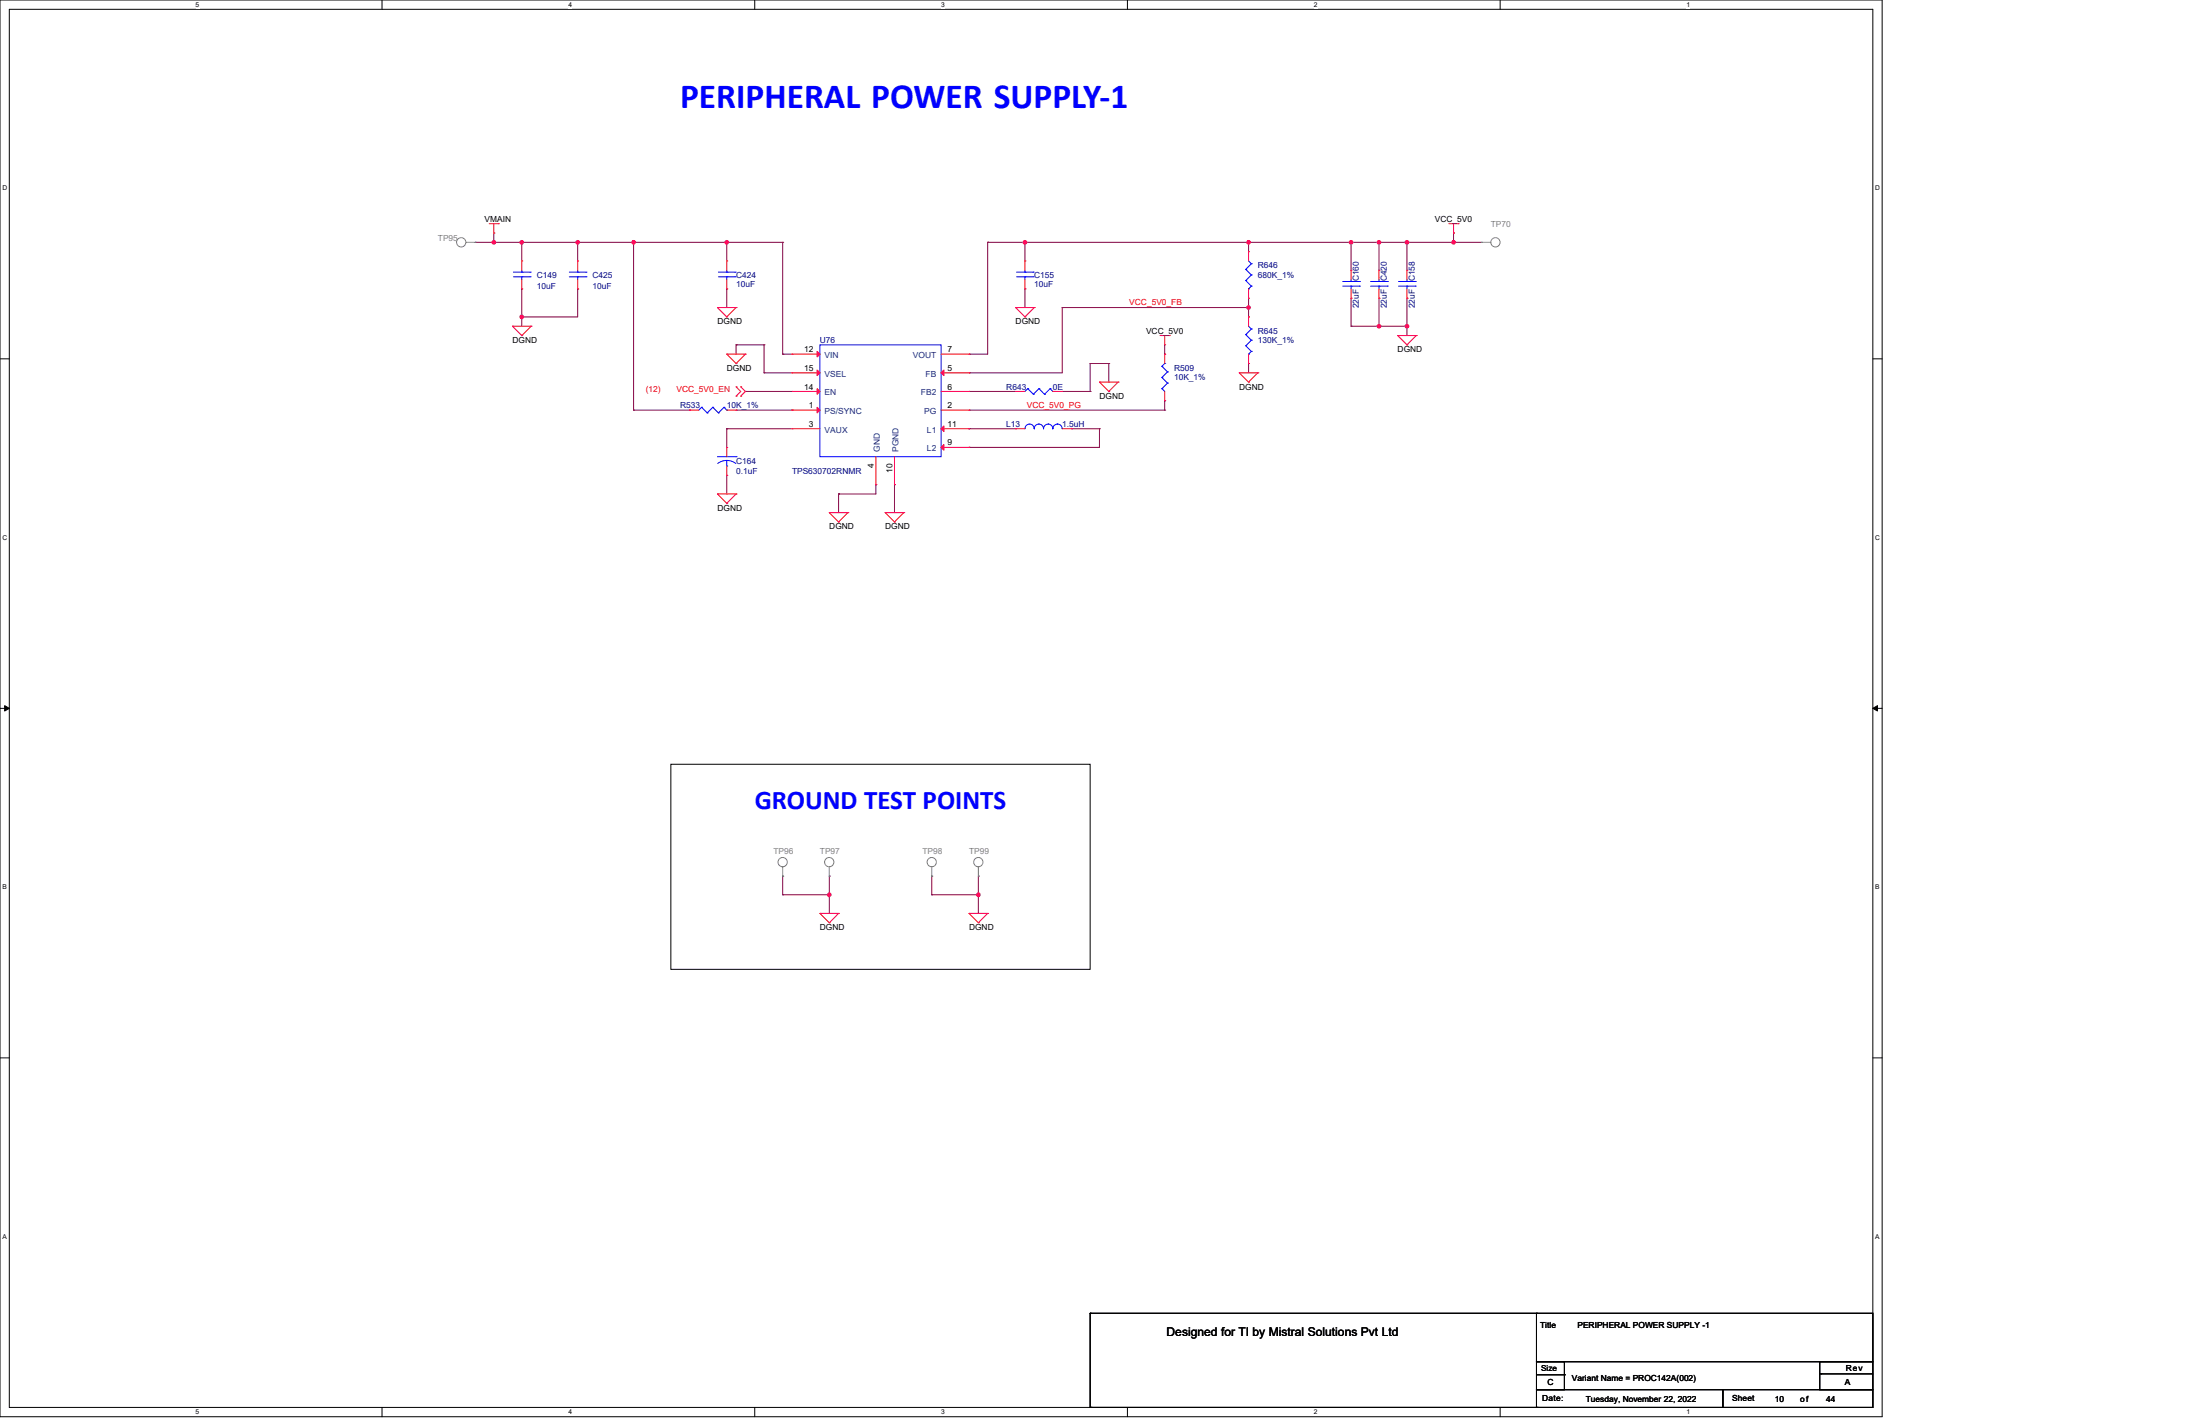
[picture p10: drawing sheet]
<svg xmlns="http://www.w3.org/2000/svg" width="432mm" height="279mm" viewBox="0 0 432 279" stroke-linecap="round" stroke-linejoin="round" font-family="sans-serif">
<path d="M0 0h369.4v278h-369.4zM1.8 1.8h365.8v274.3h-365.8z" fill="none" stroke="#000" stroke-width=".2"/>
<g fill="#fff">
<path d="M38.4 .2h.7v1.4h-.7z"/>
<path d="M38.4 276.3h.7v1.5h-.7z"/>
</g>
<path d="M75 0v1.8M75 276.1v1.9" fill="none" stroke="#000" stroke-width=".2"/>
<g fill="#fff">
<path d="M111.6 .2h.7v1.4h-.7z"/>
<path d="M111.6 276.3h.7v1.5h-.7z"/>
</g>
<path d="M148.1 0v1.8M148.1 276.1v1.9" fill="none" stroke="#000" stroke-width=".2"/>
<g fill="#fff">
<path d="M184.7 .2h.7v1.4h-.7z"/>
<path d="M184.7 276.3h.7v1.5h-.7z"/>
</g>
<path d="M221.3 0v1.8M221.3 276.1v1.9" fill="none" stroke="#000" stroke-width=".2"/>
<g fill="#fff">
<path d="M257.9 .2h.7v1.4h-.7z"/>
<path d="M257.9 276.3h.7v1.5h-.7z"/>
</g>
<path d="M294.4 0v1.8M294.4 276.1v1.9" fill="none" stroke="#000" stroke-width=".2"/>
<g fill="#fff">
<path d="M331 .2h.7v1.4h-.7z"/>
<path d="M331 276.3h.7v1.5h-.7z"/>
<path d="M.5 36.1h.9v1.5h-.9z"/>
<path d="M368 36.1h1v1.5h-1z"/>
<path d="M.5 104.7h.9v1.5h-.9z"/>
<path d="M368 104.7h1v1.5h-1z"/>
</g>
<path d="M0 70.4h1.8M367.6 70.4h1.8" fill="none" stroke="#000" stroke-width=".2"/>
<g fill="#fff">
<path d="M.5 173.3h.8v1.4h-.8z"/>
<path d="M368 173.3h.9v1.4h-.9z"/>
</g>
<path d="M0 139h1.8M.9 138.5l.9 .5-.9 .5zM367.6 139l.9-.5v1zM367.6 139h1.8" fill="none" stroke="#000" stroke-width=".2"/>
<path d="M.9 138.5l.9 .5-.9 .5zM367.6 139l.9-.5v1z" fill="#000"/>
<g fill="#fff">
<path d="M.5 241.9h.8v1.4h-.8z"/>
<path d="M368 241.9h.9v1.4h-.9z"/>
</g>
<path d="M131.7 150h82.3v40.2h-82.3zM0 207.6h1.8M367.6 207.6h1.8" fill="none" stroke="#000" stroke-width=".2"/>
<path d="M162.8 171.9h.1M162.8 171.9v3.7" fill="none" stroke="#800040" stroke-width=".2"/>
<circle cx="162.8" cy="175.6" r=".36" fill="#f0f"/>
<circle cx="162.8" cy="175.6" r=".36" fill="none" stroke="#f0f" stroke-width=".2"/>
<path d="M153.6 171.9h.1M153.6 175.6h.1M153.6 171.9v3.7M153.6 175.6h9.2M162.8 175.6h.1M162.8 175.6v3.6M182.9 171.9h.1M182.9 175.6h.1M182.9 175.6h9.1M182.9 171.9v3.7" fill="none" stroke="#800040" stroke-width=".2"/>
<circle cx="192" cy="175.6" r=".36" fill="#f0f"/>
<circle cx="192" cy="175.6" r=".36" fill="none" stroke="#f0f" stroke-width=".2"/>
<path d="M96.9 47.5h.1M96.9 47.5h5.5M164.6 96.9h.1M164.6 96.9v3.7M171.9 95.1h.1M171.9 95.1v1.8h-7.3M175.6 95.1h.1M175.6 95.1v5.5M192 171.9h.1M192 175.6h.1M192 171.9v7.3" fill="none" stroke="#800040" stroke-width=".2"/>
<circle cx="102.4" cy="47.5" r=".36" fill="#f0f"/>
<circle cx="102.4" cy="47.5" r=".36" fill="none" stroke="#f0f" stroke-width=".2"/>
<path d="M93.3 47.5h.1M96.9 45.7h.1M96.9 45.7v1.8h-3.6M102.4 47.5h.1M102.4 47.5v3.7M142.6 47.5h.1M142.6 47.5v3.7M285.3 47.5h.1M285.3 47.5h5.5" fill="none" stroke="#800040" stroke-width=".2"/>
<circle cx="96.9" cy="47.5" r=".36" fill="#f0f"/>
<circle cx="96.9" cy="47.5" r=".36" fill="none" stroke="#f0f" stroke-width=".2"/>
<path d="M102.4 56.7h.1M102.4 56.7v5.5" fill="none" stroke="#800040" stroke-width=".2"/>
<circle cx="102.4" cy="62.2" r=".36" fill="#f0f"/>
<circle cx="102.4" cy="62.2" r=".36" fill="none" stroke="#f0f" stroke-width=".2"/>
<g fill="none" stroke="#800040" stroke-width=".2">
<path d="M102.4 47.5h.1M102.4 47.5h11M113.4 47.5h.1M113.4 56.7h.1M113.4 47.5v3.7M113.4 56.7v5.5h-11M193.9 47.5h.1M193.9 47.5h51.2M193.9 47.5v22h-3.7M201.2 47.5h.1M201.2 47.5v3.7M245.1 47.5h.1"/>
<path d="M102.4 62.2h.1M102.4 62.2v1.8M144.5 67.7h.1M144.5 67.7v1.8M144.5 67.7h5.5M150 67.7h.1M150 73.2h.1M150 67.7v5.5M150 73.2h5.4M190.2 69.5h.1M190.2 84.1h.1M190.2 87.8h.1"/>
<path d="M190.2 84.1h9.1M210.3 84.1h.1M210.3 84.1h5.5M215.8 84.1h.1M215.8 84.1v3.7h-25.6"/>
</g>
<circle cx="201.2" cy="47.5" r=".36" fill="#f0f"/>
<circle cx="201.2" cy="47.5" r=".36" fill="none" stroke="#f0f" stroke-width=".2"/>
<circle cx="245.1" cy="47.5" r=".36" fill="#f0f"/>
<circle cx="245.1" cy="47.5" r=".36" fill="none" stroke="#f0f" stroke-width=".2"/>
<g fill="none" stroke="#800040" stroke-width=".2">
<path d="M124.4 47.5h.1M124.4 47.5h18.2M201.2 56.7h.1M201.2 56.7v3.6M190.2 73.2h.1M190.2 76.8h.1M190.2 73.2h18.3M190.2 76.8h9.1M208.5 76.8h5.5M214 71.3h.1M214 76.8h.1M214 71.3v5.5"/>
<path d="M214 71.3h3.6M217.6 71.3h.1M217.6 71.3v3.7M265.2 64h.1M265.2 64h5.5M144.5 80.5h10.9M155.4 80.5h.1M190.2 80.5h38.4M228.6 80.5h.1"/>
</g>
<circle cx="142.6" cy="47.5" r=".36" fill="#f0f"/>
<circle cx="142.6" cy="47.5" r=".36" fill="none" stroke="#f0f" stroke-width=".2"/>
<path d="M153.6 47.5h.1M153.6 47.5v22M276.1 47.5h.1M285.3 45.7h.1M285.3 45.7v1.8h-9.2M153.6 69.5h.1M153.6 69.5h1.8" fill="none" stroke="#800040" stroke-width=".2"/>
<circle cx="285.3" cy="47.5" r=".36" fill="#f0f"/>
<circle cx="285.3" cy="47.5" r=".36" fill="none" stroke="#f0f" stroke-width=".2"/>
<circle cx="276.1" cy="47.5" r=".36" fill="#f0f"/>
<circle cx="276.1" cy="47.5" r=".36" fill="none" stroke="#f0f" stroke-width=".2"/>
<path d="M265.2 58.5h.1M265.2 58.5v5.5M270.7 58.5h.1M270.7 58.5v5.5M276.1 58.5h.1M276.1 58.5v5.5" fill="none" stroke="#800040" stroke-width=".2"/>
<circle cx="270.7" cy="64" r=".36" fill="#f0f"/>
<circle cx="270.7" cy="64" r=".36" fill="none" stroke="#f0f" stroke-width=".2"/>
<path d="M270.7 64h.1M270.7 64h5.4" fill="none" stroke="#800040" stroke-width=".2"/>
<circle cx="276.1" cy="64" r=".36" fill="#f0f"/>
<circle cx="276.1" cy="64" r=".36" fill="none" stroke="#f0f" stroke-width=".2"/>
<path d="M265.2 47.5h.1M265.2 47.5v5.5M265.2 47.5h5.5M270.7 47.5h.1M270.7 47.5v5.5M276.1 47.5h.1M276.1 47.5v5.5" fill="none" stroke="#800040" stroke-width=".2"/>
<circle cx="270.7" cy="47.5" r=".36" fill="#f0f"/>
<circle cx="270.7" cy="47.5" r=".36" fill="none" stroke="#f0f" stroke-width=".2"/>
<path d="M124.4 47.5v33M142.6 47.5h.1M142.6 56.7h.1M142.6 47.5h11M142.6 56.7v3.6M270.7 47.5h.1M270.7 47.5h5.4M276.1 64h.1M276.1 64v1.8M124.4 80.5h.1" fill="none" stroke="#800040" stroke-width=".2"/>
<circle cx="124.4" cy="47.5" r=".36" fill="#f0f"/>
<circle cx="124.4" cy="47.5" r=".36" fill="none" stroke="#f0f" stroke-width=".2"/>
<path d="M113.4 47.5h.1M113.4 47.5h11" fill="none" stroke="#800040" stroke-width=".2"/>
<circle cx="113.4" cy="47.5" r=".36" fill="#f0f"/>
<circle cx="113.4" cy="47.5" r=".36" fill="none" stroke="#f0f" stroke-width=".2"/>
<path d="M245.1 47.5h.1M245.1 47.5v1.9M245.1 47.5h20.1M265.2 47.5h.1M228.6 78.6h.1M228.6 78.6v1.9M142.6 84.1h.1M142.6 93.3h.1M142.6 84.1h12.8M142.6 84.1v3.7M142.6 93.3v3.6" fill="none" stroke="#800040" stroke-width=".2"/>
<circle cx="265.2" cy="47.5" r=".36" fill="#f0f"/>
<circle cx="265.2" cy="47.5" r=".36" fill="none" stroke="#f0f" stroke-width=".2"/>
<path d="M245.1 58.5v1.8M208.5 60.3h.1M208.5 60.3v12.9M208.5 60.3h36.6M245.1 60.3h.1M245.1 71.3h.1M245.1 71.3v1.9" fill="none" stroke="#800040" stroke-width=".2"/>
<circle cx="245.1" cy="60.3" r=".36" fill="#f0f"/>
<circle cx="245.1" cy="60.3" r=".36" fill="none" stroke="#f0f" stroke-width=".2"/>
<path d="M146.3 76.8h.1M146.3 76.8h9.1M228.6 69.5h.1M228.6 67.7v1.8M245.1 62.2h.1M245.1 60.3v1.9M124.4 80.5h10.9M135.3 80.5h.1" fill="none" stroke="#800040" stroke-width=".2"/>
<g fill="none" stroke="#f00" stroke-width=".2">
<path d="M96 43.9h1.8M96.9 45.7h.1M96.9 43.9v1.8M97.8 43.9h.1M102.4 51.2h.1M102.4 56.7h.1M102.4 51.2v1.8M102.4 54.9v1.8M113.4 51.2h.1M113.4 56.7h.1M113.4 51.2v1.8M113.4 54.9v1.8"/>
<path d="M142.6 51.2h.1M142.6 56.7h.1M142.6 51.2v1.8M142.6 54.9v1.8M276.1 53h.1M276.1 58.5h.1M276.1 53v1.9M276.1 56.7v1.8M284.4 43.9h1.8M285.3 45.7h.1M285.3 43.9v1.8M286.2 43.9h.1"/>
<path d="M100.6 64h.1M100.6 64h3.6M100.6 64l1.8 1.8M102.4 65.8h.1M104.2 64h.1M104.2 64l-1.8 1.8M140.8 60.3h.1M140.8 60.3h3.7M140.8 60.3l1.8 1.9M142.6 69.5h.1M142.6 62.2h.1M142.6 69.5h3.7"/>
<path d="M142.6 69.5l1.9 1.8M144.5 71.3h.1M144.5 60.3h.1M144.5 75.9h.1M144.5 77.7h.1M144.5 60.3l-1.9 1.9M144.5 75.9l.9 .9-.9 .9M145.4 77.7h.1M145.4 75.9h.1M145.4 75.9l.9 .9-.9 .9M146.3 69.5h.1M146.3 69.5l-1.8 1.8"/>
<path d="M199.3 60.3h.1M199.3 76.8h.1M199.3 60.3h3.7M199.3 60.3l1.9 1.9M199.3 76.8h1.9M201.2 62.2h.1M203 60.3h.1M203 60.3l-1.8 1.9M206.7 76.8h1.8M208.5 76.8h.1M215.8 75h.1M215.8 75h3.7"/>
<path d="M215.8 75l1.8 1.8M217.6 76.8h.1M219.5 75h.1M219.5 75l-1.9 1.8M227.7 65.8h1.8M228.6 67.7h.1M228.6 78.6h.1M228.6 69.5h.1M228.6 65.8v1.9M228.6 69.5v1.8M228.6 76.8v1.8M229.5 65.8h.1"/>
<path d="M243.2 73.2h.1M243.2 73.2h3.7M243.2 73.2l1.9 1.8M245.1 75h.1M245.1 62.2h.1M245.1 71.3h.1M245.1 62.2v1.8M245.1 69.5v1.8M246.9 73.2h.1M246.9 73.2l-1.8 1.8M274.3 65.8h.1M274.3 65.8h3.7"/>
<path d="M274.3 65.8l1.8 1.9M276.1 67.7h.1M278 65.8h.1M278 65.8l-1.9 1.9M140.8 96.9h.1M140.8 96.9h3.7M140.8 96.9l1.8 1.9M142.6 98.8h.1M144.5 96.9h.1M144.5 96.9l-1.9 1.9M199.3 84.1h.1M199.3 84.1h1.9"/>
<path d="M208.5 84.1h1.8M210.3 84.1h.1M162.8 100.6h.1M162.8 100.6h3.6M162.8 100.6l1.8 1.8M164.6 102.4h.1M166.4 100.6h.1M166.4 100.6l-1.8 1.8M173.7 100.6h.1M173.7 100.6h3.7M173.7 100.6l1.9 1.8M175.6 102.4h.1"/>
<path d="M177.4 100.6h.1M177.4 100.6l-1.8 1.8M160.9 179.2h.1M160.9 179.2h3.7M160.9 179.2l1.9 1.9M164.6 179.2h.1M164.6 179.2l-1.8 1.9M190.2 179.2h.1M190.2 179.2h3.7M190.2 179.2l1.8 1.9M193.9 179.2h.1M193.9 179.2l-1.9 1.9"/>
<path d="M162.8 181.1h.1M192 181.1h.1"/>
</g>
<g fill="none" stroke="#000" stroke-width=".2">
<path d="M214 257.7h.1M214 257.7h87.8M214 257.7v18.4M301.6 257.7h66v9.5h-66zM214 276.1h.1M214.2 276.1h.1M214.2 276.1h87.7M301.6 267.2h5.5v5.5h-5.5zM301.6 272.7h36.5v3.4h-36.5zM301.6 269.7h5.5M307.1 269.7h.1M338.1 272.7h29.5v3.4h-29.5z"/>
<path d="M357.2 267.2h10.4v5.5h-10.4zM357.3 269.6h.1M357.3 269.6h10.3"/>
</g>
<g fill="none" stroke="#00f" stroke-width=".2">
<path d="M100.8 54.3h3.3M100.8 53.4h3.3M102.4 53.4h.1M102.4 54.3h.1M102.4 53v.4M102.4 54.3v.6M104.1 54.3h.1M104.1 53.4h.1M111.7 54.3h3.3M111.7 53.4h3.3M113.4 53.4h.1M113.4 54.3h.1"/>
<path d="M113.4 53v.4M113.4 54.3v.6M115 54.3h.1M115 53.4h.1M141 54.3h3.3M141 53.4h3.3M142.6 53.4h.1M142.6 54.3h.1M142.6 53v.4M142.6 54.3v.6M144.3 54.3h.1M144.3 53.4h.1"/>
<path d="M274.5 56.1h3.3M274.5 55.2h3.3M276.1 55.2h.1M276.1 56.1h.1M276.1 54.9v.3M276.1 56.1v.6M277.8 56.1h.1M277.8 55.2h.1M160.9 67.7h23.8v21.9h-23.8zM201.7 76.3h.1M201.7 76.3l-.5 .5M201.7 76.3l1.1 1.1"/>
<path d="M202.8 77.4h.1M203.9 76.3h.1M203.9 76.3l-1.1 1.1M203.9 76.3l1.1 1.1M205 77.4h.1M206.1 76.3h.1M206.1 76.3l-1.1 1.1M206.1 76.3l.6 .5M206.7 76.8h.1M228 76.3h.1M228 74.1h.1M228 71.9h.1"/>
<path d="M228 76.3l.6 .5M228 74.1l1.2 1.1M228 71.9l1.2 1.1M228.6 71.3h.1M228.6 71.3l-.6 .6M229.2 75.2h.1M229.2 73h.1M229.2 75.2l-1.2 1.1M229.2 73l-1.2 1.1M244.5 65.7h.1M244.5 67.8h.1M244.5 65.7l1.1 1.1"/>
<path d="M244.5 67.8l1.1 1.1M245.1 69.5h.1M245.1 64l.5 .6M245.6 64.6h.1M245.6 66.8h.1M245.6 68.9h.1M245.6 64.6l-1.1 1.1M245.6 66.8l-1.1 1M245.6 68.9l-.5 .6M201.2 84.1a.91 .91 0 0 1 .9-.9 .91 .91 0 0 1 .9 .9 .91 .91 0 0 1 .9-.9 .91 .91 0 0 1 .9 .9 .91 .91 0 0 1 .9-.9 .91 .91 0 0 1 .9 .9h.1a.91 .91 0 0 1 .9-.9 .91 .91 0 0 1 .9 .9"/>
</g>
<g fill="none" stroke="#808080" stroke-width=".2">
<path d="M290.8 47.5h.1M290.8 47.5h1.8M153.6 171.9h.1M153.6 170.1v1.8M162.8 171.9h.1M162.8 170.1v1.8M182.9 171.9h.1M182.9 170.1v1.8M192 171.9h.1M192 170.1v1.8"/>
<circle cx="293.5" cy="47.5" r=".91"/>
<circle cx="153.6" cy="169.2" r=".91"/>
<circle cx="162.8" cy="169.2" r=".91"/>
<circle cx="182.9" cy="169.2" r=".91"/>
<circle cx="192" cy="169.2" r=".91"/>
</g>
<path d="M160.4 79.9l.5 .6-.5 .5z" fill="#f00"/>
<path d="M160.4 79.9l.5 .6-.5 .5zM155.4 80.5h.1M155.4 84.1h.1M155.4 80.5h5.5M155.4 84.1h5.5M171.9 95.1h.1M171.9 89.6v5.5M184.7 80.5h5.5M190.2 80.5h.1" fill="none" stroke="#f00" stroke-width=".2"/>
<path d="M184.7 73.2l.6-.6v1.1z" fill="#f00"/>
<path d="M184.7 73.2l.6-.6v1.1zM184.7 73.2h5.5M184.7 76.8h5.5M184.7 69.5h5.5M190.2 73.2h.1M190.2 76.8h.1M190.2 69.5h.1M175.6 95.1h.1M175.6 89.6v5.5" fill="none" stroke="#f00" stroke-width=".2"/>
<path d="M160.4 68.9l.5 .6-.5 .5z" fill="#f00"/>
<path d="M155.4 69.5h.1M155.4 69.5h5.5M160.4 68.9l.5 .6-.5 .5z" fill="none" stroke="#f00" stroke-width=".2"/>
<path d="M160.4 76.3l.5 .5-.5 .6z" fill="#f00"/>
<path d="M155.4 76.8h.1M155.4 76.8h5.5M160.4 76.3l.5 .5-.5 .6z" fill="none" stroke="#f00" stroke-width=".2"/>
<path d="M160.4 72.6l.5 .6-.5 .5z" fill="#f00"/>
<path d="M155.4 73.2h.1M155.4 73.2h5.5M160.4 72.6l.5 .6-.5 .5z" fill="none" stroke="#f00" stroke-width=".2"/>
<path d="M184.7 84.1l.6-.5v1.1z" fill="#f00"/>
<path d="M184.7 84.1l.6-.5v1.1zM184.7 84.1h5.5M190.2 84.1h.1" fill="none" stroke="#f00" stroke-width=".2"/>
<path d="M184.7 87.8l.6-.6v1.1z" fill="#f00"/>
<g fill="none" stroke="#f00" stroke-width=".2">
<path d="M201.2 51.2h.1M201.2 56.7h.1M201.2 51.2v1.8M201.2 54.9v1.8M245.1 49.4h.1M245.1 58.5h.1M245.1 49.4v1.8M245.1 56.7v1.8M265.2 53h.1M265.2 58.5h.1M265.2 53v1.9M265.2 56.7v1.8"/>
<path d="M270.7 53h.1M270.7 58.5h.1M270.7 53v1.9M270.7 56.7v1.8M135.3 80.5h.1M135.3 80.5h1.9M142.6 87.8h.1M142.6 93.3h.1M142.6 80.5h1.9M142.6 87.8v1.8M142.6 91.4v1.9M144.5 80.5h.1"/>
<path d="M184.7 87.8l.6-.6v1.1zM184.7 87.8h5.5M190.2 87.8h.1"/>
</g>
<g fill="none" stroke="#00f" stroke-width=".2">
<path d="M199.5 54.3h3.3M199.5 53.4h3.3M201.2 53.4h.1M201.2 54.3h.1M201.2 53v.4M201.2 54.3v.6M202.8 54.3h.1M202.8 53.4h.1M244.5 52.9h.1M244.5 55h.1M244.5 52.9l1.1 1M244.5 55l1.1 1.1"/>
<path d="M245.1 56.7h.1M245.1 51.2l.5 .6M245.6 51.8h.1M245.6 53.9h.1M245.6 56.1h.1M245.6 51.8l-1.1 1.1M245.6 53.9l-1.1 1.1M245.6 56.1l-.5 .6M263.5 56.1h3.3M263.5 55.2h3.3M265.2 55.2h.1M265.2 56.1h.1"/>
<path d="M265.2 54.9v.3M265.2 56.1v.6M266.8 56.1h.1M266.8 55.2h.1M269 56.1h3.3M269 55.2h3.3M270.7 55.2h.1M270.7 56.1h.1M270.7 54.9v.3M270.7 56.1v.6M272.3 56.1h.1M272.3 55.2h.1"/>
<path d="M137.7 79.9h.1M137.7 79.9l-.5 .6M137.7 79.9l1.1 1.1M139.9 79.9h.1M139.9 79.9l-1.1 1.1M139.9 79.9l1.1 1.1M142.1 79.9h.1M142.1 79.9l-1.1 1.1M142.1 79.9l.5 .6M138.8 81h.1M140.8 89.6h3.7M141 81h.1"/>
<path d="M142.6 80.5h.1M142.6 91.4h.1M142.6 90.3l1.2 .3 .6 .3M142.6 90.3l-1.1 .3-.6 .3M142.6 90.3v1.1M144.5 89.6h.1"/>
</g>
<g fill="none" stroke="#808080" stroke-width=".2">
<path d="M91.4 47.5h1.9M93.3 47.5h.1"/>
<circle cx="90.5" cy="47.5" r=".91"/>
</g>
<circle cx="162.8" cy="175.6" r=".36" fill="#f0f"/>
<circle cx="162.8" cy="175.6" r=".36" fill="none" stroke="#f0f" stroke-width=".2"/>
<circle cx="192" cy="175.6" r=".36" fill="#f0f"/>
<circle cx="192" cy="175.6" r=".36" fill="none" stroke="#f0f" stroke-width=".2"/>
<circle cx="102.4" cy="47.5" r=".36" fill="#f0f"/>
<circle cx="102.4" cy="47.5" r=".36" fill="none" stroke="#f0f" stroke-width=".2"/>
<circle cx="96.9" cy="47.5" r=".36" fill="#f0f"/>
<circle cx="96.9" cy="47.5" r=".36" fill="none" stroke="#f0f" stroke-width=".2"/>
<circle cx="102.4" cy="62.2" r=".36" fill="#f0f"/>
<circle cx="102.4" cy="62.2" r=".36" fill="none" stroke="#f0f" stroke-width=".2"/>
<circle cx="201.2" cy="47.5" r=".36" fill="#f0f"/>
<circle cx="201.2" cy="47.5" r=".36" fill="none" stroke="#f0f" stroke-width=".2"/>
<circle cx="245.1" cy="47.5" r=".36" fill="#f0f"/>
<circle cx="245.1" cy="47.5" r=".36" fill="none" stroke="#f0f" stroke-width=".2"/>
<circle cx="142.6" cy="47.5" r=".36" fill="#f0f"/>
<circle cx="142.6" cy="47.5" r=".36" fill="none" stroke="#f0f" stroke-width=".2"/>
<circle cx="285.3" cy="47.5" r=".36" fill="#f0f"/>
<circle cx="285.3" cy="47.5" r=".36" fill="none" stroke="#f0f" stroke-width=".2"/>
<circle cx="276.1" cy="47.5" r=".36" fill="#f0f"/>
<circle cx="276.1" cy="47.5" r=".36" fill="none" stroke="#f0f" stroke-width=".2"/>
<circle cx="270.7" cy="64" r=".36" fill="#f0f"/>
<circle cx="270.7" cy="64" r=".36" fill="none" stroke="#f0f" stroke-width=".2"/>
<circle cx="276.1" cy="64" r=".36" fill="#f0f"/>
<circle cx="276.1" cy="64" r=".36" fill="none" stroke="#f0f" stroke-width=".2"/>
<circle cx="270.7" cy="47.5" r=".36" fill="#f0f"/>
<circle cx="270.7" cy="47.5" r=".36" fill="none" stroke="#f0f" stroke-width=".2"/>
<circle cx="124.4" cy="47.5" r=".36" fill="#f0f"/>
<circle cx="124.4" cy="47.5" r=".36" fill="none" stroke="#f0f" stroke-width=".2"/>
<circle cx="113.4" cy="47.5" r=".36" fill="#f0f"/>
<circle cx="113.4" cy="47.5" r=".36" fill="none" stroke="#f0f" stroke-width=".2"/>
<circle cx="265.2" cy="47.5" r=".36" fill="#f0f"/>
<circle cx="265.2" cy="47.5" r=".36" fill="none" stroke="#f0f" stroke-width=".2"/>
<circle cx="245.1" cy="60.3" r=".36" fill="#f0f"/>
<circle cx="245.1" cy="60.3" r=".36" fill="none" stroke="#f0f" stroke-width=".2"/>
<text font-size="6.9" fill="#00f" x="133.5" y="21.2">PERIPHERAL POWER SUPPLY-1</text>
<text font-size="5.3" fill="#00f" x="148.1" y="158.7">GROUND TEST POINTS</text>
<text font-size="2.4" x="229" y="262.2">Designed for TI by Mistral Solutions Pvt Ltd</text>
<g font-size="1.6" fill="#808080">
<text x="86" y="47.2">TP95</text>
<text x="292.6" y="44.4">TP70</text>
<text x="151.8" y="167.5">TP96</text>
<text x="160.9" y="167.5">TP97</text>
<text x="181.1" y="167.5">TP98</text>
<text x="190.2" y="167.5">TP99</text>
</g>
<g font-size="1.6">
<text x="95.1" y="43.5">VMAIN</text>
<text x="281.6" y="43.5">VCC_5V0</text>
<text x="140.8" y="63.7">DGND</text>
<text x="199.3" y="63.7">DGND</text>
<text x="224.9" y="65.5">VCC_5V0</text>
<text x="100.6" y="67.3">DGND</text>
<text x="157.8" y="69.1">12</text>
<text x="186" y="69.1">7</text>
<text x="274.3" y="69.1">DGND</text>
<text x="142.6" y="72.8">DGND</text>
<text x="157.8" y="76.4">14</text>
<text x="157.8" y="72.8">15</text>
<text x="186" y="72.8">5</text>
<text x="186" y="76.4">6</text>
<text x="243.2" y="76.5">DGND</text>
<text x="158.7" y="80.1">1</text>
<text x="158.7" y="83.7">3</text>
<text x="186" y="80.1">2</text>
<text x="186" y="83.7">11</text>
<text x="215.8" y="78.3">DGND</text>
<text x="186" y="87.4">9</text>
<text x="171.5" y="91.8" transform="rotate(-90 171.5 91.8)">4</text>
<text x="175.2" y="92.7" transform="rotate(-90 175.2 92.7)">10</text>
<text x="140.8" y="100.2">DGND</text>
<text x="162.8" y="103.9">DGND</text>
<text x="173.7" y="103.9">DGND</text>
<text x="160.9" y="182.5">DGND</text>
<text x="190.2" y="182.5">DGND</text>
<text x="302.3" y="260.6">Title</text>
<text x="309.6" y="260.6">PERIPHERAL POWER SUPPLY -1</text>
<text x="302.5" y="269">Size</text>
<text x="362.3" y="269">Rev</text>
<text x="302.7" y="274.9">Date:</text>
<text x="303.8" y="271.8">C</text>
<text x="308.5" y="271">Variant Name = PROC142A(002)</text>
<text x="311.3" y="275.1">Tuesday, November 22, 2022</text>
<text x="340" y="274.9">Sheet</text>
<text x="348.4" y="275.1">10</text>
<text x="353.3" y="275.1">of</text>
<text x="358.4" y="275.1">44</text>
<text x="362.1" y="271.8">A</text>
</g>
<g font-size="1.6" fill="#000080">
<text x="246.9" y="52.7">R646</text>
<text x="105.3" y="54.5">C149</text>
<text x="105.3" y="56.7">10uF</text>
<text x="116.3" y="54.5">C425</text>
<text x="116.3" y="56.7">10uF</text>
<text x="144.5" y="54.5">C424</text>
<text x="144.5" y="56.3">10uF</text>
<text x="203" y="54.5">C155</text>
<text x="203" y="56.3">10uF</text>
<text x="246.9" y="54.5">680K_1%</text>
<text x="266.7" y="55.2" transform="rotate(-90 266.7 55.2)">C160</text>
<text x="272.2" y="55.2" transform="rotate(-90 272.2 55.2)">C420</text>
<text x="277.7" y="55.2" transform="rotate(-90 277.7 55.2)">C158</text>
<text x="246.9" y="65.5">R645</text>
<text x="266.7" y="60.5" transform="rotate(-90 266.7 60.5)">22uF</text>
<text x="272.2" y="60.5" transform="rotate(-90 272.2 60.5)">22uF</text>
<text x="277.7" y="60.5" transform="rotate(-90 277.7 60.5)">22uF</text>
<text x="160.9" y="67.3">U76</text>
<text x="246.9" y="67.3">130K_1%</text>
<text x="197.5" y="76.5">R643</text>
<text x="206.6" y="76.5">0E</text>
<text x="230.4" y="72.8">R509</text>
<text x="230.4" y="74.6">10K_1%</text>
<text x="133.5" y="80.1">R533</text>
<text x="142.6" y="80.1">10K_1%</text>
<text x="197.5" y="83.8">L13</text>
<text x="208.5" y="83.8">1.5uH</text>
<text x="144.5" y="91.1">C164</text>
<text x="144.5" y="92.9">0.1uF</text>
<text x="155.4" y="92.9">TPS630702RNMR</text>
</g>
<g font-size="1.6" fill="#f00">
<text x="221.7" y="59.9">VCC_5V0_FB</text>
<text x="126.7" y="77">(12)</text>
<text x="132.8" y="77">VCC_5V0_EN</text>
<text x="201.5" y="80">VCC_5V0_PG</text>
</g>
<g font-size="1.6" fill="#004080">
<text x="161.8" y="70.2">VIN</text>
<text x="179.2" y="70.2">VOUT</text>
<text x="161.8" y="77.5">EN</text>
<text x="161.8" y="73.9">VSEL</text>
<text x="180.7" y="77.5">FB2</text>
<text x="181.7" y="73.9">FB</text>
<text x="161.8" y="81.2">PS/SYNC</text>
<text x="181.4" y="81.2">PG</text>
<text x="161.8" y="84.9">VAUX</text>
<text x="172.7" y="88.7" transform="rotate(-90 172.7 88.7)">GND</text>
<text x="176.3" y="88.7" transform="rotate(-90 176.3 88.7)">PGND</text>
<text x="181.9" y="84.9">L1</text>
<text x="181.9" y="88.5">L2</text>
</g>
<g font-size="1.3">
<text x="38.4" y="1.4">5</text>
<text x="111.6" y="1.4">4</text>
<text x="184.7" y="1.4">3</text>
<text x="257.9" y="1.4">2</text>
<text x="331" y="1.4">1</text>
<text x=".5" y="37.3">D</text>
<text x="368" y="37.3">D</text>
<text x=".5" y="105.9">C</text>
<text x="368" y="105.9">C</text>
<text x=".5" y="174.4">B</text>
<text x="368" y="174.4">B</text>
<text x=".5" y="243">A</text>
<text x="368" y="243">A</text>
<text x="38.4" y="277.5">5</text>
<text x="111.6" y="277.5">4</text>
<text x="184.7" y="277.5">3</text>
<text x="257.9" y="277.5">2</text>
<text x="331" y="277.5">1</text>
</g>
</svg>
